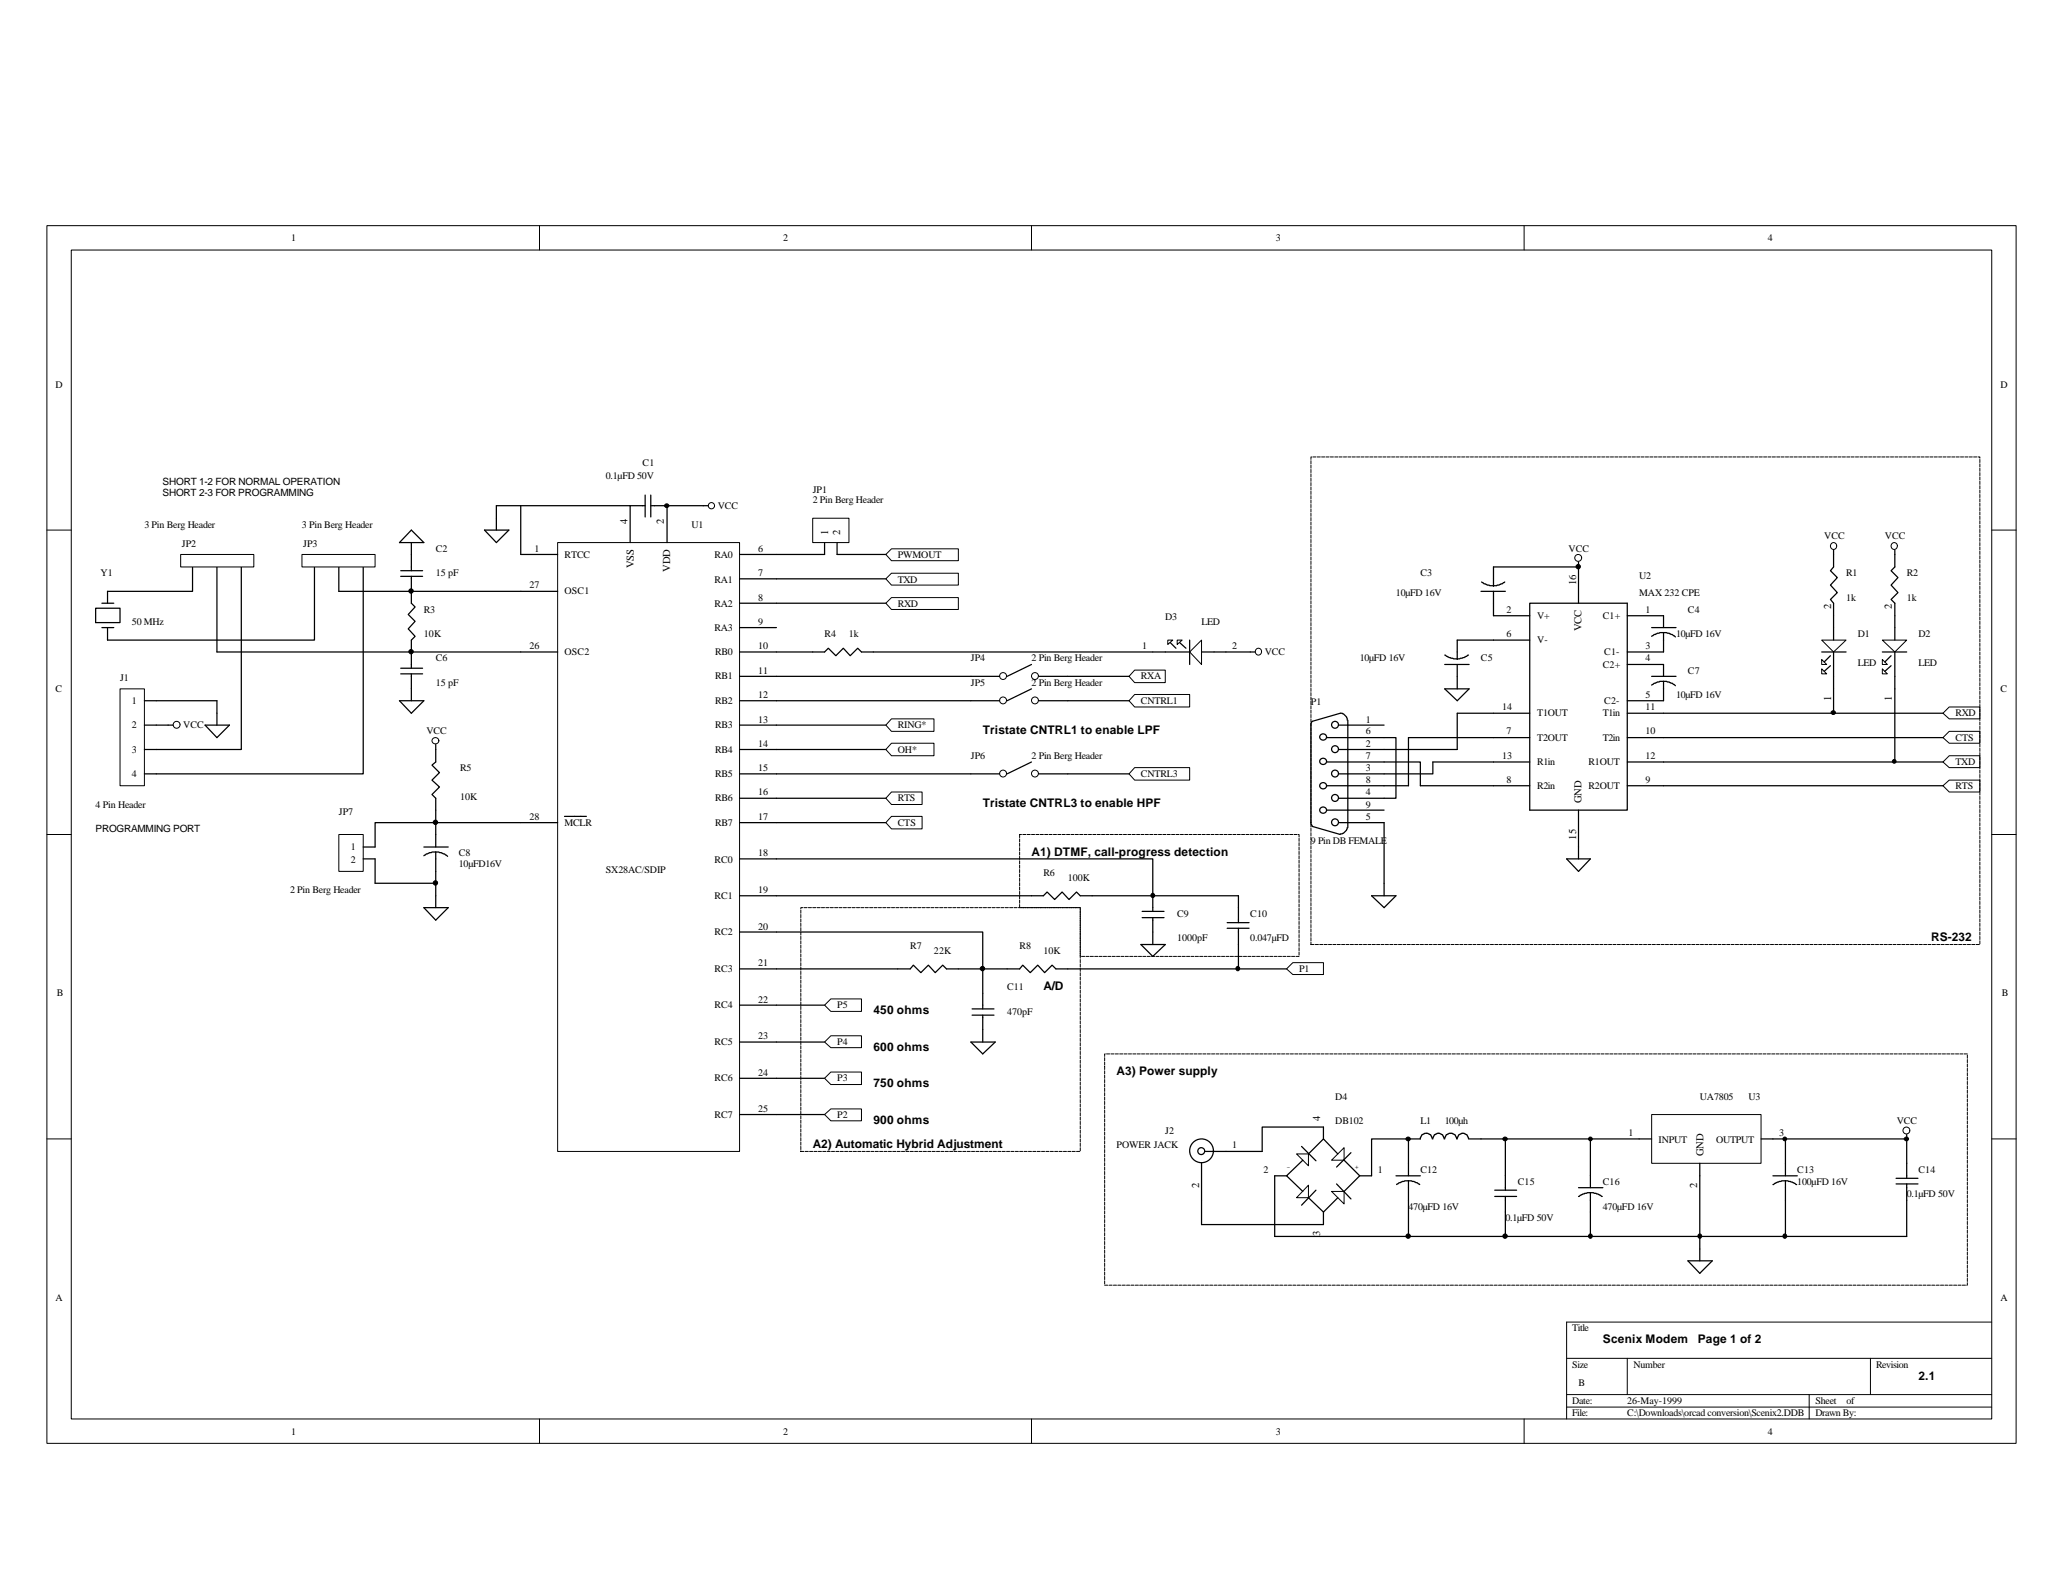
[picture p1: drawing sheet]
<svg xmlns="http://www.w3.org/2000/svg" width="279mm" height="216mm" viewBox="0 0 279 216" stroke-linecap="round" stroke-linejoin="round" font-family="sans-serif">
<g fill="none" stroke="#000" stroke-width=".14">
<path d="M6.3 30.6h266.7v164.9h-266.7zM9.7 33.9h260v158.3h-260zM73.1 30.6v3.3M139.7 30.6v3.3M206.4 30.6v3.3M6.3 71.8h3.4M269.7 71.8h3.3M6.3 113h3.4M269.7 113h3.3M6.3 154.3h3.4M269.7 154.3h3.3M269.7 179.1h-57.5v13.1"/>
<path d="M73.1 192.2v3.3M139.7 192.2v3.3M206.4 192.2v3.3M212.2 184h57.5M212.2 188.9h57.5M212.2 190.6h57.5M220.4 184v4.9M245 188.9v3.3M253.3 184v4.9"/>
</g>
<g fill="none" stroke="#000" stroke-width=".17">
<path d="M26.1 76.8v3.3h-11.5v1.6M29.4 76.8v11.5h41.1M32.7 76.8v24.7h-11.5M42.6 76.8v9.9h-28v-1.7M45.9 76.8v3.3h24.6M49.2 76.8v28h-28M70.5 68.5v6.6M85.3 68.5h-18.1v1.7M90.3 68.5h4.9M105.2 78.4h14.8M105.2 75.1h6.5M113.4 75.1h6.6"/>
<path d="M202.3 76.8h11.5M13 82.4h3.3v1.9h-3.3zM13.8 81.7h1.6M13.8 85h1.6M21.2 94.9h8.2v1.7M21.2 98.2h1.6M105.2 88.3h4.9M105.2 98.2h14.8M105.2 81.7h14.8M105.2 94.9h26.3M105.2 91.6h26.3M118.3 88.3h37.8"/>
<path d="M144.6 94.9h8.3M144.6 91.6h8.3M166 88.3h3.3M187.5 99.9h1.6v8.2h-1.6M197.4 86.7h4.9M202.3 96.6h-4.9v4.9h-9.9M202.3 99.9h-11.5v6.5h-3.3M202.3 81.7v1.7M225.3 99.9h37.8M225.3 96.6h37.8M248.3 93.3v3.3M256.6 93.3v9.9"/>
<path d="M50.8 116.3v3.3h8.2M59 109.7v3.3M59 118v3.3M70.5 111.4h-19.7v3.3M105.2 116.3h50.9v5M105.2 111.4h14.8M105.2 108.1h14.8M105.2 104.8h26.3M105.2 101.5h14.8M144.6 104.8h8.3M187.5 103.2h4.9v3.2h9.9M187.5 111.4v8.2"/>
<path d="M202.3 103.2h-8.2v1.6h-6.6M225.3 103.2h37.8M225.3 106.4h37.8M105.2 126.2h27.9v8.3M105.2 136.1h6.5M105.2 121.3h34.5M105.2 131.2h16.4M129.8 131.2h6.6M144.6 131.2h29.6M147.9 121.3h19.8v1.6M167.7 127.9v3.3M105.2 141.1h6.5"/>
<path d="M105.2 146h6.5M105.2 151h6.5M172.6 159.3v8.2h85.6v-4.9M179.2 152.7h-8.3v3.3h-4.9M190.8 157.6v-3.3h-5v5M200.6 154.3h21.4M203.9 154.3v5M215.4 154.3v5M230.2 159.3v9.9M240.1 154.3h18.1v3.3M241.8 154.3v3.3M162.7 162.6v3.3h16.5"/>
<path d="M190.8 162.6v4.9M203.9 164.2v3.3M215.4 164.2v3.3M241.8 162.6v4.9"/>
</g>
<g fill="#000" stroke="#000" stroke-width=".14">
<circle cx="90.3" cy="68.5" r=".28"/>
<circle cx="213.7" cy="76.8" r=".3"/>
<circle cx="55.7" cy="80.1" r=".3"/>
<circle cx="55.7" cy="88.3" r=".3"/>
<circle cx="248.3" cy="96.5" r=".28"/>
<circle cx="59" cy="119.6" r=".3"/>
<circle cx="59" cy="111.4" r=".3"/>
<circle cx="256.5" cy="103.1" r=".25"/>
<circle cx="133.1" cy="131.2" r=".3"/>
<circle cx="156.1" cy="121.3" r=".27"/>
<circle cx="167.6" cy="131.2" r=".27"/>
<circle cx="190.7" cy="154.3" r=".28"/>
<circle cx="203.9" cy="154.3" r=".28"/>
<circle cx="215.4" cy="154.3" r=".25"/>
<circle cx="241.7" cy="154.3" r=".25"/>
<circle cx="258.2" cy="154.3" r=".28"/>
<circle cx="190.7" cy="167.4" r=".3"/>
<circle cx="203.8" cy="167.4" r=".3"/>
<circle cx="215.4" cy="167.5" r=".27"/>
<circle cx="230.2" cy="167.5" r=".27"/>
<circle cx="241.7" cy="167.5" r=".27"/>
</g>
<path d="M24.5 75.1h9.9v1.7h-9.9z" fill="#fff" stroke="#000" stroke-width=".14"/>
<path d="M57.4 114.7h3.3M59 115.4l.8 .1 .4 .2 .4 .3M59 115.4l-.8 .1-.8 .4M59 113v1.7M59 115.4v2.6" fill="none" stroke="#000" stroke-width=".17"/>
<path d="M40.9 75.1h9.9v1.7h-9.9z" fill="#fff" stroke="#000" stroke-width=".14"/>
<path d="M85.3 68.5h2.1M87.4 67.1v2.9M88.1 68.5h2.2M88.1 67.1v2.9" fill="none" stroke="#000" stroke-width=".17"/>
<path d="M16.3 93.3h3.3v13.1h-3.3z" fill="#fff" stroke="#000" stroke-width=".14"/>
<path d="M54.3 77.3h2.9M54.3 78.1h2.9M55.7 78.1v3.6l.5 .5-.9 1 .9 1-.9 1 .9 1-.5 .5v3.8M55.7 75.1v2.2M19.6 94.9h1.6M19.6 98.2h1.6M54.3 90.5h2.9M54.3 91.3h2.9M55.7 91.3v2M19.6 101.5h1.6M19.6 104.8h1.6" fill="none" stroke="#000" stroke-width=".17"/>
<path d="M45.9 113h3.3v5h-3.3z" fill="#fff" stroke="#000" stroke-width=".14"/>
<g fill="none" stroke="#000" stroke-width=".17">
<path d="M49.2 114.7h1.6M49.2 116.3h1.6M121.6 131.2h1.7l.4-.5 1 1 1-1 1 1 1-1 .5 .5h1.6M131.7 136.7h2.9M131.7 137.5h2.9M133.1 134.5v2.2M133.1 137.5v1.9M136.4 131.2h1.7l.4-.5 1 1 1-1 1 1 1-1 .5 .5h1.6M139.7 121.3h1.6l.5-.5 1 1 1-1 1 1 1-1 .5 .5h1.6M166.2 125.7h3M166.2 125h3M167.7 122.9v2.1"/>
<path d="M167.7 125.7v2.2"/>
</g>
<path d="M110.1 70.2h4.9v3.3h-4.9z" fill="#fff" stroke="#000" stroke-width=".14"/>
<path d="M111.7 73.5v1.6M113.4 73.5v1.6M110.1 88.3h1.6l.5-.5 1 1 1-1 .9 1 1.1-1 .5 .5h1.6M131.5 94.9h3.9M131.5 91.6h3.9M139.7 93.3l-3.3 1.6M139.7 90l-3.3 1.6M140.7 94.9h3.9M140.7 91.6h3.9M131.5 104.8h3.9M139.7 103.2l-3.3 1.6M140.7 104.8h3.9" fill="none" stroke="#000" stroke-width=".17"/>
<path d="M136.3 94.8a.47 .47 0 0 0-.7-.4 .47 .47 0 0 0 0 .8 .47 .47 0 0 0 .7-.3M136.3 91.5a.47 .47 0 0 0-.7-.4 .47 .47 0 0 0 0 .8 .47 .47 0 0 0 .7-.3M140.6 94.8a.47 .47 0 0 0-.7-.4 .47 .47 0 0 0 0 .8 .47 .47 0 0 0 .7-.3M140.6 91.5a.47 .47 0 0 0-.7-.4 .47 .47 0 0 0 0 .8 .47 .47 0 0 0 .7-.3M136.3 104.7a.47 .47 0 0 0-.7-.3 .47 .47 0 0 0 0 .8 .47 .47 0 0 0 .7-.4M140.6 104.7a.47 .47 0 0 0-.7-.3 .47 .47 0 0 0 0 .8 .47 .47 0 0 0 .7-.4" fill="none" stroke="#000" stroke-width=".14"/>
<g fill="#fff" stroke="#000" stroke-width=".14">
<path d="M162.7 86.7v3.3l-1.6-1.7z" fill-rule="evenodd"/>
<path d="M159.4 86.7h.7l-.7 .6z" fill-rule="evenodd"/>
<path d="M158.2 86.7h.6l-.6 .6z" fill-rule="evenodd"/>
</g>
<path d="M156.1 88.3h5M158.5 87l.8 .8M159.8 87l.8 .8M161.1 86.7v3.3M162.7 88.3h3.3" fill="none" stroke="#000" stroke-width=".17"/>
<path d="M75.5 73.5h24.7v82.5h-24.7z" fill="#fff" stroke="#000" stroke-width=".14"/>
<g fill="none" stroke="#000" stroke-width=".17">
<path d="M70.5 75.1h5M85.3 68.5v5M90.3 68.5v5M100.2 75.1h5M100.2 78.4h5M70.5 88.3h5M70.5 80.1h5M100.2 81.7h5M100.2 85h5M100.2 88.3h5M100.2 91.6h5M100.2 94.9h5"/>
<path d="M100.2 98.2h5M70.5 111.4h5M76.5 110.6h2.9M100.2 101.5h5M100.2 104.8h5M100.2 108.1h5M100.2 111.4h5M100.2 116.3h5M100.2 121.3h5M100.2 126.2h5M100.2 131.2h5M100.2 136.1h5"/>
<path d="M100.2 141.1h5M100.2 146h5M100.2 151h5"/>
</g>
<g fill="#fff" stroke="#000" stroke-width=".14">
<path d="M254.9 86.7h3.3l-1.6 1.6z" fill-rule="evenodd"/>
<path d="M254.9 89.3l.7 .7h-.7z" fill-rule="evenodd"/>
<path d="M254.9 90.6l.7 .7h-.7z" fill-rule="evenodd"/>
</g>
<path d="M254.9 88.3h3.3M256.1 88.8l-.8 .9M256.1 90.2l-.8 .7M256.6 83.4v3.3M256.6 88.3v5" fill="none" stroke="#000" stroke-width=".17"/>
<g fill="#fff" stroke="#000" stroke-width=".14">
<path d="M246.7 86.7h3.3l-1.7 1.6z" fill-rule="evenodd"/>
<path d="M246.7 89.3l.7 .7h-.7z" fill-rule="evenodd"/>
<path d="M246.7 90.6l.7 .7h-.7z" fill-rule="evenodd"/>
</g>
<g fill="none" stroke="#000" stroke-width=".17">
<path d="M246.7 88.3h3.3M247.9 88.8l-.8 .9M247.9 90.2l-.8 .7M248.3 83.4v3.3M248.3 88.3v5M189.1 159.3h3.3M190.8 159.9l.7 .1 .8 .4M190.8 159.9l-.9 .1-.8 .4M190.8 157.6v1.7M190.8 159.9v2.7M203.9 159.3v1.9M215.4 159.3v1.6"/>
<path d="M240.1 159.3h3.3M241.8 159.9l.9 .2 .6 .3M241.8 159.9l-.8 .1-.9 .4M241.8 157.6v1.7M241.8 159.9v2.7M202.4 162.1h3M202.4 161.2h3M203.9 162.1v2.1M213.8 160.9h3.3M215.4 161.5l.8 .1 .8 .5M215.4 161.5l-.8 .1-.8 .5M215.4 161.5v2.7"/>
</g>
<g fill="#fff" stroke="#000" stroke-width=".14">
<path d="M175.6 156.3h1.6v1.6z" fill-rule="evenodd"/>
<path d="M182 155.4v1.7h-1.7z" fill-rule="evenodd"/>
<path d="M180.3 161.4h1.7v1.7z" fill-rule="evenodd"/>
<path d="M177.2 160.5v1.7h-1.6z" fill-rule="evenodd"/>
</g>
<path d="M172.6 159.3h1.6M176.3 155.3l1.9 1.9M176.4 157.1l-2.2 2.2 2.2 2.1M177.2 156.3l2-2 2 2M179.2 152.7v1.6M182 157.1l2.1 2.2-2.1 2.1M183 156.1l-2 2M184.1 159.3h1.7M177.2 162.2l2 2 2-2M178.2 161.2l-1.9 2M179.2 164.2v1.7M181 160.4l2 2" fill="none" stroke="#000" stroke-width=".17"/>
<path d="M223.7 151h14.8v6.6h-14.8z" fill="#fff" stroke="#000" stroke-width=".14"/>
<path d="M222 154.3h1.7M230.2 157.6v1.7M238.5 154.3h1.6" fill="none" stroke="#000" stroke-width=".17"/>
<circle cx="162.7" cy="155.9" r=".47" fill="#fff" stroke="#000" stroke-width=".17"/>
<g fill="none" stroke="#000" stroke-width=".17">
<path d="M200.7 78.8l.3 .3h.2a2.56 2.56 0 0 0 1.6 .1l.7-.1 .3-.3M202.3 76.8v2.6M213.8 76.8v4.9M248.3 75.1v1.7l-.4 .5 .9 .9-.9 1 .9 1.1-.9 .9 .4 .5v1.7M256.6 75.1v1.7l-.5 .5 .9 .9-.9 1 .9 1.1-.9 .9 .5 .5v1.7M179.7 99.9h7.8M181.3 98.1a.47 .47 0 0 0-.7-.4 .47 .47 0 0 0 0 .8 .47 .47 0 0 0 .7-.3M181.4 98.2h6.1M182.5 97.5a1.14 1.14 0 0 0-.6-.8l-.4-.1-3.8 1.1-.2 .3v13.6l.2 .2M182.5 97.5v14.6M195.7 88.7l.4 .3a2.68 2.68 0 0 0 1.6 .2l.6-.1 .6-.4M195.7 90h3.3"/>
<path d="M197.4 86.7v2.6M197.4 90v1.6M200.6 80.1h3.3M202.3 99.9h4.9M202.3 80.1v1.6M202.3 96.6h4.9M202.3 83.4h4.9M202.3 86.7h4.9M207.2 81.7h13.2v28h-13.2zM220.4 83.4h4.9v1.6M220.4 90h4.9v1.6M220.4 99.9h4.9"/>
<path d="M220.4 96.6h4.9M223.7 85h3.3M223.7 91.6h3.3M225.3 85.7l-.8 .1-.8 .4M225.3 85.7l.8 .1 .4 .1 .4 .4M225.3 92.3l-.8 .1-.8 .4M225.3 92.3l.8 .1 .4 .1 .4 .4M225.3 85.7v2.6h-4.9M225.3 92.3v2.6h-4.9M59 101.5v1.7l-.5 .4 1 1-1 1.1 1 .9-1 1 .5 .5v1.6M177.7 111.9l3.8 1.1M179.7 109.7h7.8"/>
<path d="M179.7 106.4h7.8M179.7 103.2h7.8M181.3 111.3a.47 .47 0 0 0-.7-.3 .47 .47 0 0 0 0 .8 .47 .47 0 0 0 .7-.4M181.3 108a.47 .47 0 0 0-.7-.3 .47 .47 0 0 0 0 .8 .47 .47 0 0 0 .7-.4M181.3 104.7a.47 .47 0 0 0-.7-.3 .47 .47 0 0 0 0 .8 .47 .47 0 0 0 .7-.4M181.3 101.4a.47 .47 0 0 0-.7-.3 .47 .47 0 0 0 0 .8 .47 .47 0 0 0 .7-.4M181.4 111.4h6.1M181.4 108.1h6.1M181.4 104.8h6.1M181.4 101.5h6.1M182.5 112.1l-.1 .3a1.14 1.14 0 0 1-.9 .5M202.3 106.4h4.9"/>
<path d="M202.3 103.2h4.9M213.8 109.7v5M220.4 106.4h4.9M220.4 103.2h4.9M154.7 123.4h2.9M154.7 124.3h2.9M156.1 121.3v2.1M156.1 124.3v1.9M162.7 157.6v5M163.2 156h2.8M190.8 154.3h1.6a.81 .81 0 0 1 .8-.8 .81 .81 0 0 1 .8 .8M194.1 154.3a.76 .76 0 0 1 .7-.8 .76 .76 0 0 1 .8 .8"/>
<path d="M195.7 154.3a.81 .81 0 0 1 .8-.8 .81 .81 0 0 1 .8 .8M197.4 154.3a.76 .76 0 0 1 .7-.8 .76 .76 0 0 1 .8 .8M199 154.3h1.6M256.8 159.6h3M258.2 157.6v2M256.8 160.4h3M258.2 160.4v2.2"/>
<circle cx="179.2" cy="99.8" r=".45"/>
<circle cx="179.2" cy="109.7" r=".45"/>
<circle cx="179.2" cy="103.1" r=".45"/>
<circle cx="179.2" cy="106.4" r=".45"/>
<circle cx="162.7" cy="155.9" r="1.61"/>
</g>
<g fill="#fff" stroke="#000" stroke-width=".14">
<path d="M111.7 136.1l.8-.8h4.2v1.7h-4.2z" fill-rule="evenodd"/>
<path d="M112.5 140.3h4.2v1.6h-4.2l-.8-.8z" fill-rule="evenodd"/>
<path d="M111.7 146l.8-.8h4.2v1.7h-4.2z" fill-rule="evenodd"/>
<path d="M111.7 151l.8-.8h4.2v1.6h-4.2z" fill-rule="evenodd"/>
<path d="M174.2 131.2l.9-.8h4.1v1.6h-4.1z" fill-rule="evenodd"/>
<path d="M120 75.1l.7-.8h9.1v1.6h-9.1z" fill-rule="evenodd"/>
<path d="M120.7 110.6h4.2v1.7h-4.2l-.7-.9z" fill-rule="evenodd"/>
<path d="M120.7 107.3h4.2v1.7h-4.2l-.7-.9z" fill-rule="evenodd"/>
<path d="M153.7 104h7.4v1.7h-7.4l-.8-.9z" fill-rule="evenodd"/>
<path d="M120.7 100.7h5.8v1.7h-5.8l-.7-.9z" fill-rule="evenodd"/>
<path d="M120.7 97.4h5.8v1.7h-5.8l-.7-.9z" fill-rule="evenodd"/>
<path d="M153.7 94.1h7.4v1.7h-7.4l-.8-.9z" fill-rule="evenodd"/>
<path d="M153.7 90.8h4.1v1.7h-4.1l-.8-.9z" fill-rule="evenodd"/>
<path d="M263.1 96.6l.9-.8h4.1v1.6h-4.1z" fill-rule="evenodd"/>
<path d="M263.1 103.2l.9-.8h4.1v1.6h-4.1z" fill-rule="evenodd"/>
<path d="M263.1 99.9l.9-.8h4.1v1.6h-4.1z" fill-rule="evenodd"/>
<path d="M263.1 106.4l.9-.7h4.1v1.6h-4.1z" fill-rule="evenodd"/>
<path d="M120 81.7l.7-.8h9.1v1.6h-9.1z" fill-rule="evenodd"/>
<path d="M120 78.4l.7-.8h9.1v1.6h-9.1z" fill-rule="evenodd"/>
</g>
<g fill="none" stroke="#000" stroke-width=".17">
<path d="M55.7 73.5v1.6M55.7 71.8l1.7 1.7h-3.3zM65.6 71.8h3.3l-1.7 1.7zM67.2 70.2v1.6M95.2 68.5h.7M213.8 76.1v.7M248.3 74.5v.6M256.6 74.5v.6M22.8 98.2h.7M27.8 98.2h3.3l-1.7 1.7zM29.4 96.6v1.6M54.1 94.9h3.3l-1.7 1.7z"/>
<path d="M55.7 93.3v1.6M169.3 88.3h.7M195.7 93.3h3.3l-1.6 1.6zM197.4 91.6v1.7M59 100.8v.7M187.5 119.6v1.7M212.2 116.3h3.2l-1.6 1.7zM213.8 114.7v1.6M57.4 122.9h3.3l-1.7 1.7zM59 121.3v1.6M133.1 139.4v1.7M154.5 127.9h3.3l-1.7 1.6z"/>
<path d="M156.1 126.2v1.7M185.8 121.3h3.3l-1.6 1.6zM131.5 141.1h3.3l-1.7 1.6zM258.2 153.7v.6M228.6 170.8h3.3l-1.7 1.7zM230.2 169.2v1.6"/>
</g>
<g fill="none" stroke="#000" stroke-width=".14">
<path d="M214.2 75.5a.47 .47 0 0 0-.7-.4 .47 .47 0 0 0 0 .8 .47 .47 0 0 0 .7-.3M248.8 73.9a.42 .42 0 0 0-.7-.3 .42 .42 0 0 0 0 .7 .42 .42 0 0 0 .7-.3M257 73.9a.42 .42 0 0 0-.7-.3 .42 .42 0 0 0 0 .7 .42 .42 0 0 0 .7-.3M24.4 98.1a.47 .47 0 0 0-.7-.4 .47 .47 0 0 0 0 .8 .47 .47 0 0 0 .7-.3M170.9 88.2a.42 .42 0 0 0-.7-.3 .42 .42 0 0 0 0 .7 .42 .42 0 0 0 .7-.3M258.7 153.1a.47 .47 0 0 0-.7-.4 .47 .47 0 0 0 0 .8 .47 .47 0 0 0 .7-.4"/>
<circle cx="96.4" cy="68.5" r=".42"/>
<circle cx="59" cy="100.3" r=".45"/>
</g>
<path d="M177.5 61.9h90.6v66h-90.6zM138.1 113v9.9h8.2v6.6h29.6v-16.5h-37.8M108.5 122.9h37.8v33.1h-37.8zM149.6 144.4v29.7h116.8v-31.4h-116.8v1.7" fill="none" stroke="#000" stroke-width=".14" stroke-dasharray=".4 .2"/>
<g font-size="1.6">
<text x="133.1" y="99.4">Tristate CNTRL1 to enable LPF</text>
<text x="133.1" y="109.3">Tristate CNTRL3 to enable HPF</text>
<text x="139.7" y="115.9">A1) DTMF, call-progress detection</text>
<text x="261.5" y="127.4">RS-232</text>
<text x="118.3" y="137.3">450 ohms</text>
<text x="141.3" y="134">A/D</text>
<text x="118.3" y="142.3">600 ohms</text>
<text x="118.3" y="147.2">750 ohms</text>
<text x="151.2" y="145.6">A3) Power supply</text>
<text x="110.1" y="155.5">A2) Automatic Hybrid Adjustment</text>
<text x="118.3" y="152.2">900 ohms</text>
<text x="217.1" y="181.9">Scenix Modem</text>
<text x="229.9" y="181.9">Page 1 of 2</text>
<text x="259.8" y="186.9">2.1</text>
</g>
<g font-size="1.4">
<text x="39.5" y="32.7">1</text>
<text x="106.1" y="32.7">2</text>
<text x="172.8" y="32.7">3</text>
<text x="239.4" y="32.7">4</text>
<text x="7.5" y="52.5">D</text>
<text x="270.9" y="52.5">D</text>
<text x="22" y="65.7">SHORT 1-2 FOR NORMAL OPERATION</text>
<text x="82" y="64.9">0.1µFD 50V</text>
<text x="87" y="63.2">C1</text>
<text x="19.6" y="71.5">3 Pin Berg Header</text>
<text x="22" y="67.1">SHORT 2-3 FOR PROGRAMMING</text>
<text x="40.9" y="71.5">3 Pin Berg Header</text>
<text x="85" y="71" transform="rotate(-90 85 71)">4</text>
<text x="89.9" y="71" transform="rotate(-90 89.9 71)">2</text>
<text x="93.6" y="71.5">U1</text>
<text x="97.2" y="69">VCC</text>
<text x="110.1" y="66.8">JP1</text>
<text x="110.1" y="68.2">2 Pin Berg Header</text>
<text x="24.6" y="74.1">JP2</text>
<text x="41.1" y="74.1">JP3</text>
<text x="59" y="74.8">C2</text>
<text x="72.4" y="74.8">1</text>
<text x="76.5" y="75.6">RTCC</text>
<text x="85.9" y="77" transform="rotate(-90 85.9 77)">VSS</text>
<text x="90.8" y="77.5" transform="rotate(-90 90.8 77.5)">VDD</text>
<text x="96.8" y="75.6">RA0</text>
<text x="102.7" y="74.8">6</text>
<text x="112.2" y="72.5" transform="rotate(-90 112.2 72.5)">1</text>
<text x="113.8" y="72.5" transform="rotate(-90 113.8 72.5)">2</text>
<text x="121.6" y="75.6">PWMOUT</text>
<text x="212.4" y="74.8">VCC</text>
<text x="247.1" y="73.1">VCC</text>
<text x="255.3" y="73.1">VCC</text>
<text x="13.6" y="78.1">Y1</text>
<text x="57.4" y="83">R3</text>
<text x="59" y="78.1">15 pF</text>
<text x="71.7" y="79.7">27</text>
<text x="76.5" y="80.5">OSC1</text>
<text x="96.8" y="78.9">RA1</text>
<text x="96.8" y="82.2">RA2</text>
<text x="102.7" y="78.1">7</text>
<text x="102.7" y="81.4">8</text>
<text x="121.6" y="82.2">RXD</text>
<text x="121.6" y="78.9">TXD</text>
<text x="157.8" y="84">D3</text>
<text x="189.1" y="80.7">10µFD 16V</text>
<text x="192.4" y="78.1">C3</text>
<text x="204" y="83">2</text>
<text x="208.2" y="83.8">V+</text>
<text x="213.4" y="79.2" transform="rotate(-90 213.4 79.2)">16</text>
<text x="217.1" y="83.8">C1+</text>
<text x="222" y="78.4">U2</text>
<text x="222" y="80.7">MAX 232 CPE</text>
<text x="222.8" y="83">1</text>
<text x="228.6" y="83">C4</text>
<text x="248" y="82.5" transform="rotate(-90 248 82.5)">2</text>
<text x="250" y="78.1">R1</text>
<text x="250" y="81.4">1k</text>
<text x="256.2" y="82.5" transform="rotate(-90 256.2 82.5)">2</text>
<text x="258.2" y="78.1">R2</text>
<text x="258.2" y="81.4">1k</text>
<text x="17.9" y="84.7">50 MHz</text>
<text x="57.4" y="86.3">10K</text>
<text x="59" y="89.6">C6</text>
<text x="71.7" y="88">26</text>
<text x="76.5" y="88.7">OSC2</text>
<text x="96.8" y="85.4">RA3</text>
<text x="96.9" y="88.7">RB0</text>
<text x="102.7" y="84.7">9</text>
<text x="102.7" y="88">10</text>
<text x="111.7" y="86.3">R4</text>
<text x="115" y="86.3">1k</text>
<text x="131.5" y="89.6">JP4</text>
<text x="139.7" y="89.6">2 Pin Berg Header</text>
<text x="154.7" y="88">1</text>
<text x="162.7" y="84.7">LED</text>
<text x="166.9" y="88">2</text>
<text x="171.3" y="88.7">VCC</text>
<text x="184.1" y="89.6">10µFD 16V</text>
<text x="200.6" y="89.6">C5</text>
<text x="204" y="86.3">6</text>
<text x="208.2" y="87.1">V-</text>
<text x="214.2" y="85.5" transform="rotate(-90 214.2 85.5)">VCC</text>
<text x="217.3" y="88.7">C1-</text>
<text x="222.8" y="89.6">4</text>
<text x="222.8" y="88">3</text>
<text x="227" y="86.3">10µFD 16V</text>
<text x="251.6" y="86.3">D1</text>
<text x="259.8" y="86.3">D2</text>
<text x="7.5" y="93.7">C</text>
<text x="16.3" y="92.2">J1</text>
<text x="17.9" y="95.3">1</text>
<text x="59" y="92.9">15 pF</text>
<text x="96.9" y="92">RB1</text>
<text x="96.9" y="95.3">RB2</text>
<text x="102.7" y="91.3">11</text>
<text x="102.7" y="94.6">12</text>
<text x="131.5" y="92.9">JP5</text>
<text x="139.7" y="92.9">2 Pin Berg Header</text>
<text x="154.5" y="95.3">CNTRL1</text>
<text x="154.5" y="92">RXA</text>
<text x="177.5" y="95.5">P1</text>
<text x="217.1" y="90.4">C2+</text>
<text x="217.3" y="95.3">C2-</text>
<text x="222.8" y="94.6">5</text>
<text x="227" y="94.6">10µFD 16V</text>
<text x="228.6" y="91.3">C7</text>
<text x="248" y="94.9" transform="rotate(-90 248 94.9)">1</text>
<text x="251.6" y="90.3">LED</text>
<text x="256.2" y="94.9" transform="rotate(-90 256.2 94.9)">1</text>
<text x="259.8" y="90.3">LED</text>
<text x="270.9" y="93.7">C</text>
<text x="17.9" y="98.6">2</text>
<text x="17.9" y="101.9">3</text>
<text x="24.8" y="98.6">VCC</text>
<text x="57.7" y="99.5">VCC</text>
<text x="96.9" y="98.6">RB3</text>
<text x="96.9" y="101.9">RB4</text>
<text x="102.7" y="97.9">13</text>
<text x="102.7" y="101.2">14</text>
<text x="121.6" y="101.9">OH*</text>
<text x="121.6" y="98.6">RING*</text>
<text x="185" y="101.2">2</text>
<text x="185" y="99.5">6</text>
<text x="185" y="97.9">1</text>
<text x="203.5" y="96.2">14</text>
<text x="204" y="99.5">7</text>
<text x="208.2" y="97">T1OUT</text>
<text x="208.2" y="100.3">T2OUT</text>
<text x="217.1" y="97">T1in</text>
<text x="217.1" y="100.3">T2in</text>
<text x="222.8" y="96.2">11</text>
<text x="222.8" y="99.5">10</text>
<text x="264.8" y="97">RXD</text>
<text x="264.8" y="100.3">CTS</text>
<text x="17.9" y="105.2">4</text>
<text x="62.3" y="104.5">R5</text>
<text x="96.9" y="105.2">RB5</text>
<text x="102.7" y="104.5">15</text>
<text x="102.7" y="107.7">16</text>
<text x="131.5" y="102.8">JP6</text>
<text x="139.7" y="102.8">2 Pin Berg Header</text>
<text x="154.5" y="105.2">CNTRL3</text>
<text x="185" y="107.7">4</text>
<text x="185" y="106.1">8</text>
<text x="185" y="104.5">3</text>
<text x="185" y="102.8">7</text>
<text x="203.5" y="102.8">13</text>
<text x="204" y="106.1">8</text>
<text x="208.2" y="103.6">R1in</text>
<text x="208.2" y="106.9">R2in</text>
<text x="215.1" y="106.9">R2OUT</text>
<text x="215.1" y="103.6">R1OUT</text>
<text x="222.8" y="106.1">9</text>
<text x="222.8" y="102.8">12</text>
<text x="264.8" y="103.6">TXD</text>
<text x="264.8" y="106.9">RTS</text>
<text x="13" y="109.4">4 Pin Header</text>
<text x="13" y="112.7">PROGRAMMING PORT</text>
<text x="45.9" y="110.4">JP7</text>
<text x="62.3" y="108.4">10K</text>
<text x="71.7" y="111">28</text>
<text x="76.5" y="111.8">MCLR</text>
<text x="96.9" y="108.5">RB6</text>
<text x="96.9" y="111.8">RB7</text>
<text x="102.7" y="111">17</text>
<text x="121.6" y="111.8">CTS</text>
<text x="121.6" y="108.5">RTS</text>
<text x="185" y="111">5</text>
<text x="185" y="109.4">9</text>
<text x="213.4" y="113.7" transform="rotate(-90 213.4 113.7)">15</text>
<text x="214.2" y="108.8" transform="rotate(-90 214.2 108.8)">GND</text>
<text x="47.5" y="115.1">1</text>
<text x="47.5" y="116.8">2</text>
<text x="62.1" y="116">C8</text>
<text x="62.1" y="117.4">10µFD16V</text>
<text x="82" y="118.3">SX28AC/SDIP</text>
<text x="96.8" y="116.8">RC0</text>
<text x="102.7" y="116">18</text>
<text x="141.3" y="118.6">R6</text>
<text x="144.6" y="119.3">100K</text>
<text x="177.5" y="114.3">9 Pin DB FEMALE</text>
<text x="39.3" y="120.9">2 Pin Berg Header</text>
<text x="96.8" y="121.8">RC1</text>
<text x="102.7" y="120.9">19</text>
<text x="102.7" y="125.9">20</text>
<text x="159.4" y="124.2">C9</text>
<text x="169.3" y="124.2">C10</text>
<text x="96.8" y="126.7">RC2</text>
<text x="96.8" y="131.7">RC3</text>
<text x="102.7" y="130.8">21</text>
<text x="123.3" y="128.5">R7</text>
<text x="126.5" y="129.2">22K</text>
<text x="138.1" y="128.5">R8</text>
<text x="141.3" y="129.2">10K</text>
<text x="159.4" y="127.5">1000pF</text>
<text x="169.3" y="127.5">0.047µFD</text>
<text x="175.9" y="131.7">P1</text>
<text x="7.7" y="135">B</text>
<text x="96.8" y="136.6">RC4</text>
<text x="102.7" y="135.8">22</text>
<text x="113.4" y="136.6">P5</text>
<text x="136.4" y="134.1">C11</text>
<text x="136.4" y="137.4">470pF</text>
<text x="271.1" y="135">B</text>
<text x="96.8" y="141.6">RC5</text>
<text x="102.7" y="140.7">23</text>
<text x="113.4" y="141.6">P4</text>
<text x="96.8" y="146.5">RC6</text>
<text x="102.7" y="145.7">24</text>
<text x="113.4" y="146.5">P3</text>
<text x="180.8" y="148.9">D4</text>
<text x="230.2" y="148.9">UA7805</text>
<text x="236.8" y="148.9">U3</text>
<text x="96.8" y="151.5">RC7</text>
<text x="102.7" y="150.6">25</text>
<text x="113.4" y="151.5">P2</text>
<text x="151.2" y="155.5">POWER JACK</text>
<text x="157.8" y="153.6">J2</text>
<text x="166.9" y="155.5">1</text>
<text x="178.8" y="151.8" transform="rotate(-90 178.8 151.8)">4</text>
<text x="180.8" y="152.2">DB102</text>
<text x="192.4" y="152.2">L1</text>
<text x="195.7" y="152.2">100µh</text>
<text x="220.6" y="153.9">1</text>
<text x="224.6" y="154.8">INPUT</text>
<text x="232.4" y="154.8">OUTPUT</text>
<text x="241" y="153.9">3</text>
<text x="256.9" y="152.2">VCC</text>
<text x="162.4" y="160.9" transform="rotate(-90 162.4 160.9)">2</text>
<text x="171.1" y="158.8">2</text>
<text x="186.6" y="158.8">1</text>
<text x="192.4" y="158.8">C12</text>
<text x="205.6" y="160.5">C15</text>
<text x="217.1" y="160.5">C16</text>
<text x="229.9" y="160.9" transform="rotate(-90 229.9 160.9)">2</text>
<text x="230.7" y="156.6" transform="rotate(-90 230.7 156.6)">GND</text>
<text x="243.4" y="158.8">C13</text>
<text x="243.4" y="160.5">100µFD 16V</text>
<text x="259.8" y="158.8">C14</text>
<text x="178.8" y="167.5" transform="rotate(-90 178.8 167.5)">3</text>
<text x="190.8" y="163.8">470µFD 16V</text>
<text x="203.9" y="165.4">0.1µFD 50V</text>
<text x="217.1" y="163.8">470µFD 16V</text>
<text x="258.2" y="162.1">0.1µFD 50V</text>
<text x="7.5" y="176.2">A</text>
<text x="270.9" y="176.2">A</text>
<text x="212.9" y="180.3">Title</text>
<text x="212.9" y="185.3">Size</text>
<text x="221.2" y="185.3">Number</text>
<text x="254.1" y="185.3">Revision</text>
<text x="212.9" y="190.2">Date:</text>
<text x="212.9" y="191.9">File:</text>
<text x="213.8" y="187.7">B</text>
<text x="220.4" y="190.2">26-May-1999</text>
<text x="220.4" y="191.9">C:\Downloads\orcad conversion\Scenix2.DDB</text>
<text x="245.9" y="190.2">Sheet</text>
<text x="245.9" y="191.9">Drawn By:</text>
<text x="250.1" y="190.2">of</text>
<text x="39.5" y="194.3">1</text>
<text x="106.1" y="194.3">2</text>
<text x="172.8" y="194.3">3</text>
<text x="239.4" y="194.3">4</text>
</g>
<g font-size=".9">
<text x="174.2" y="158.3">-</text>
<text x="183.5" y="158.3">+</text>
</g>
</svg>
